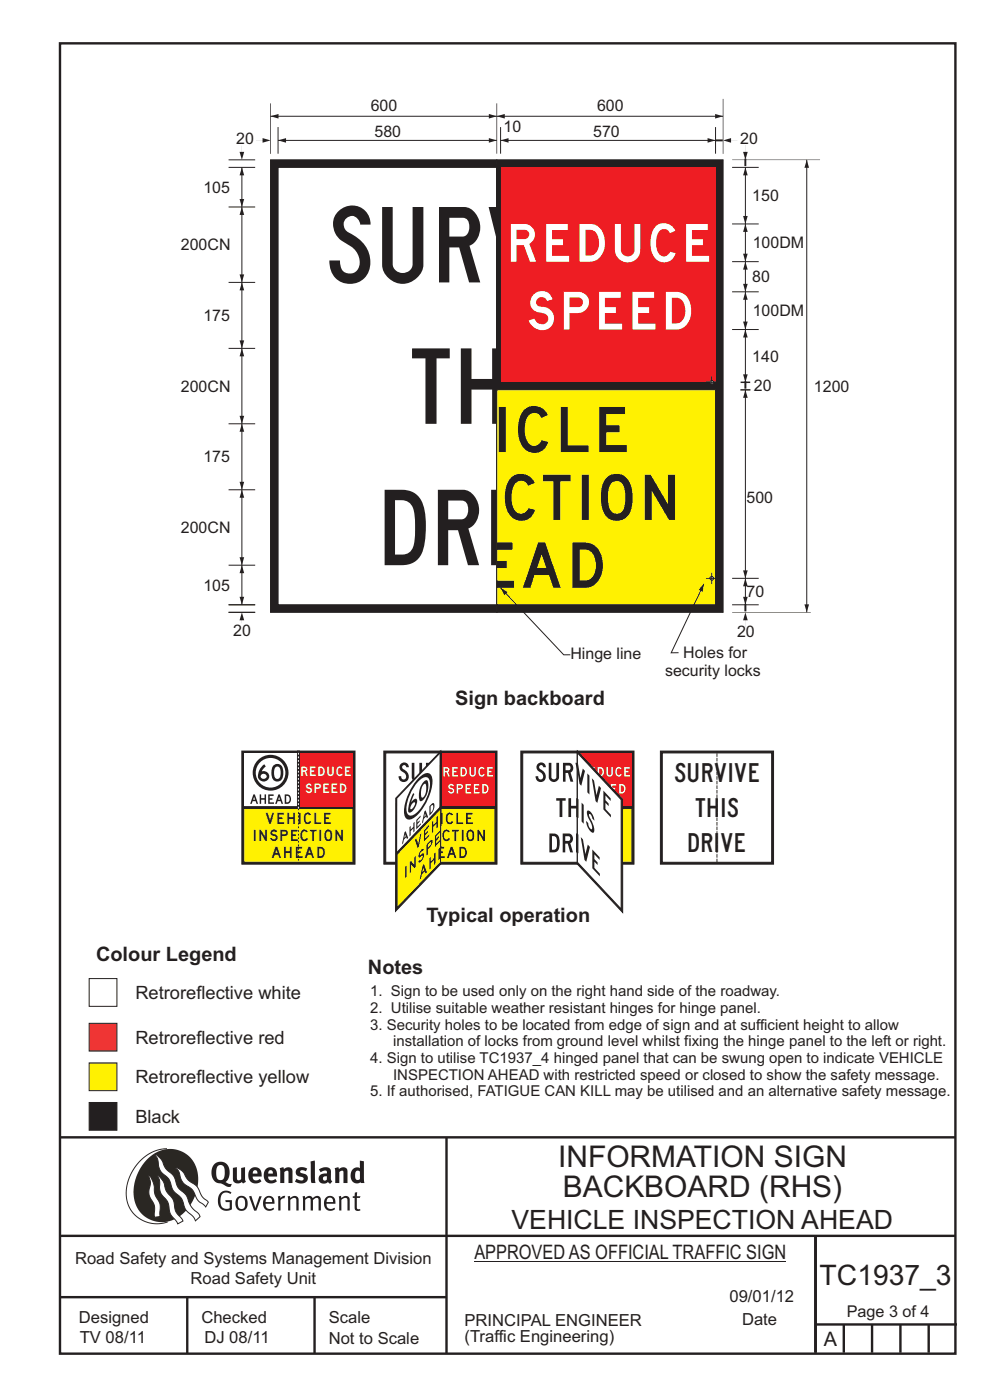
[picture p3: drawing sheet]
<svg xmlns="http://www.w3.org/2000/svg" width="210mm" height="297mm" viewBox="0 0 210 297" stroke-linecap="round" stroke-linejoin="round" font-family="sans-serif">
<g fill="none" stroke="#231f20" stroke-width=".51">
<path d="M12.7 9.2h190v278h-190zM12.7 241.3h190M94.7 241.4v45.8M12.7 275.2h82M12.7 262.2h190.1M39.7 275.2v12M66.7 275.2v12M173 262.2v24.8M173 281h30M179 281v6M185 281v6M191 281v6"/>
<path d="M197 281v6"/>
</g>
<path d="M35.4 243.7a9.5 9.5 0 0 0-8.6 10.5 6.5 6.5 0 0 0 8.8 5.1" fill="none" stroke="#2a2723" stroke-width=".21"/>
<path d="M31.3 245.9a6.1 6.1 0 0 1 7.3-1.6 6.1 6.1 0 0 1 3.4 6.7 8.8 8.8 0 0 1-7.2 8.3 6.1 6.1 0 0 1-6.4-7.5 10.5 10.5 0 0 1 2.9-5.9z" fill-rule="evenodd" fill="#2a2723"/>
<g fill="#fff" stroke="#2a2723" stroke-width=".21">
<path d="M31.6 249.4l.3 .3 .6 1.2 .4 2.5 1 2 .1 2.7-1.2 .2-.1-2.5-.9-1.8-.2-.7 .3-2.4z" fill-rule="evenodd"/>
<path d="M37.2 247.7l.5 .1 .9 .6 1.3 1.9 1.9 1.5 1.1 2.1 1.3 1.2-.6 1-1.6-1.5-1.2-2.2-1.9-1.4-.6-1-.4-1.5z" fill-rule="evenodd"/>
<path d="M32.8 244.9l.4 .1 .9 .9 1.1 2 1.6 1.5 1 2.5 1.6 1.6 1.2 2.5 1.6 1.6 .2 .5-.9 .9-.5-.9-1.6-1.5-1-2.4-1.7-1.7-.9-2.3-1.7-1.7-.4-1-.3-1.6z" fill-rule="evenodd"/>
<path d="M33.4 249.4l.5 .3 .7 1 .7 2.1 1.5 1.8 .5 2.5 1.5 1.8v.2l-1.1 .6-1.6-2.2-.5-2.5-1.5-1.9-.2-1-.1-1.6z" fill-rule="evenodd"/>
</g>
<g fill="#231f20">
<path d="M46.8 253.1l.5-.4 .7-.1 .6 .1 .5 .3-.2 .3-.9-.3-.8 .2-.3 .7-.1 1.1 .1 .7 .3 .5 .5 .2 .6 .1 .4-.2v-1.3h-.8l-.1-.4h1.4v2l-.7 .2-.8 .1-.6-.2-.5-.5-.3-.8-.1-.9 .2-.8z" fill-rule="evenodd"/>
<path d="M50.7 254.3l.7-.2 .5 .5 .1 1.2-.2 .4-.3 .3h-.5l-.4-.4-.1-1.1zM50.4 254l-.5 1.1 .3 1.2 .7 .6 1-.2 .4-.4 .2-.5v-.8l-.2-.7-.3-.4-.5-.2h-.6z" fill-rule="evenodd"/>
<path d="M52.8 253.8l.5-.1 .9 2.6 .8-2.5h.5l-1.1 3.1h-.5z" fill-rule="evenodd"/>
<path d="M56.6 254.2l.4-.1 .4 .1 .2 .3 .1 .5h-1.4zM56.3 254l-.5 1v.7l.3 .7 .4 .3 .5 .2 1.1-.3 .1-.1-.2-.3-.6 .3-.7-.1-.3-.3-.1-.6v-.1h1.9l-.2-1.2-.8-.5-.5 .1z" fill-rule="evenodd"/>
<path d="M58.9 253.8l.5-.1 .1 .5 .4-.4 .6-.1-.2 .6h-.4l-.4 .3v2.2h-.5z" fill-rule="evenodd"/>
<path d="M61 253.9l.5-.1a.24 .24 0 0 0 .1 .3 .24 .24 0 0 0 .3-.2l.8-.2 .6 .5v2.6h-.4l-.1-2.3-.1-.3-.3-.1-.8 .5v2.2h-.5z" fill-rule="evenodd"/>
<path d="M64.2 253.8h.4a.23 .23 0 0 0 .2 .3 .23 .23 0 0 0 .3-.2l.6-.2 .5 .2a.23 .23 0 0 0 .2 .3 .23 .23 0 0 0 .2-.2l.8-.3 .6 .4 .1 2.7h-.5v-2.3l-.1-.3-.3-.1-.8 .5v2.2h-.5v-2.3l-.1-.3h-.3l-.8 .4v2.2h-.4z" fill-rule="evenodd"/>
<path d="M69.5 254.2l.5-.1 .4 .1 .3 .8h-1.4zM69.2 254l-.5 1 .1 .7 .2 .7 .4 .3 .4 .2 1.1-.3 .2-.1-.2-.3-.6 .3-.7-.2-.3-.3v-.6h1.9l-.2-1.2-.4-.3-.5-.2-.5 .1z" fill-rule="evenodd"/>
<path d="M71.8 253.9l.5-.1a.24 .24 0 0 0 .1 .3 .24 .24 0 0 0 .4-.2l.7-.2 .6 .5 .1 2.6h-.5v-2.3l-.1-.3-.3-.1-.9 .5v2.2h-.4z" fill-rule="evenodd"/>
<path d="M75.3 253l.5-.1-.1 .9h.8l-.2 .4h-.6v2.1l.2 .2h.5v.3l-.2 .1h-.6l-.3-.4-.1-2.3h-.4v-.4h.4z" fill-rule="evenodd"/>
<path d="M46.2 247.4l.4-.2h.4l.6 .6v1.8l-.2 .5-.3 .2h-.8l-.3-.5-.1-1.6zM45.5 246.9l-.4 .7-.2 .8v1l.3 .9 .7 .6 1 .2 1.6 .7h.4l.3-.6h-.6l-.8-.4 .7-.9 .2-1.5a1.91 1.91 0 0 0-1.1-1.8 1.91 1.91 0 0 0-2.1 .3z" fill-rule="evenodd"/>
<path d="M49.4 247.8l.9-.2v2.5l.1 .2 .3 .1 .5-.3v-2.3l.8-.2v2.6l.2 .5-.7 .3a.39 .39 0 0 0-.7 0h-.8l-.5-.4z" fill-rule="evenodd"/>
<path d="M53.8 248.4l.3-.1h.3l.2 .7h-1zM53.1 248l-.3 .5-.1 .8 .1 .7 .3 .6 .5 .4 .6 .1 .7-.1 .6-.4-.4-.5-.4 .3h-.5l-.4-.1-.2-.4v-.3h1.9l-.1-1-.3-.6-1-.4-.5 .1z" fill-rule="evenodd"/>
<path d="M57.1 248.4l.2-.1h.4l.2 .7h-1zM56.4 248l-.3 .6-.2 .8 .2 .7 .3 .5 .5 .4 .6 .1 .7-.1 .5-.4-.3-.5-.6 .3h-.5l-.4-.6v-.2h1.9l-.1-.9-.3-.7-.5-.3-.5-.1-.5 .1z" fill-rule="evenodd"/>
<path d="M59.3 247.8l.8-.2 .1 .4 1-.4 .7 .4 .1 .4v2.6h-.8v-2.3l-.3-.3-.6 .3v2.3h-.9z" fill-rule="evenodd"/>
<path d="M63 248l.9-.4 1.3 .3-.3 .6-.9-.2-.3 .2 .1 .3 1 .3 .4 .4 .1 .8-.5 .6-1.1 .2-1.1-.4 .3-.6 1 .4 .3-.1 .2-.3-.1-.3-1-.3-.4-.2-.2-.7z" fill-rule="evenodd"/>
<path d="M68.6 249.7l.7-.1v.7l-.3 .2-.3-.1-.2-.3zM67.7 248.1l.3 .6 .8-.3 .5 .1a.35 .35 0 0 1 0 .5 .35 .35 0 0 1-.5 0l-1 .4-.2 .9 .2 .4 .3 .3h1.1a.49 .49 0 0 1 .8 .2l.5-.6-.3-.4v-1.7l-.2-.5-.4-.3-.6-.1z" fill-rule="evenodd"/>
<path d="M71 247.8l.8-.2 .1 .4 1-.4 .6 .4 .2 .4v2.6h-.8v-2.3l-.3-.3-.6 .3v2.3h-.9z" fill-rule="evenodd"/>
<path d="M75.6 248.5l.3-.1 .5 .2v1.5l-.4 .2h-.4l-.2-.4v-.9zM76.3 246.2v1.3a.19 .19 0 0 1 0 .3 .19 .19 0 0 1-.3-.1l-.8 .1-.6 .5-.2 .9 .1 1 .3 .5 .6 .3 .6 .1 .5-.3v.2h.8l-.1-4.6z" fill-rule="evenodd"/>
<path d="M65.9 246.4l.9-.2 .1 4.8h-.8l-.1-.3z" fill-rule="evenodd"/>
</g>
<path d="M100.6 267.7h66.2" fill="none" stroke="#231f20" stroke-width=".21"/>
<path d="M18.9 217.1h5.9v5.9h-5.9z" fill-rule="evenodd" fill="#ee3b32" stroke="#231f20" stroke-width=".21"/>
<path d="M18.9 225.5h5.9v5.9h-5.9z" fill-rule="evenodd" fill="#fff101" stroke="#231f20" stroke-width=".21"/>
<path d="M18.9 233.9h5.9v5.9h-5.9z" fill-rule="evenodd" fill="#231f20" stroke="#231f20" stroke-width=".21"/>
<path d="M18.9 207.6h5.9v5.9h-5.9z" fill-rule="evenodd" fill="#fff" stroke="#231f20" stroke-width=".21"/>
<g fill="#231f20" stroke="#231f20" stroke-width=".21">
<path d="M140.1 159.3h24v24h-24z" fill-rule="evenodd"/>
<path d="M140.5 171.1h23.2v.4h-23.2z" fill-rule="evenodd"/>
</g>
<path d="M140.5 159.7h23.2v21.2h-23.2z" fill="none" stroke="#231f20" stroke-width=".21"/>
<path d="M140.5 159.7h23.2v23.2h-23.2z" fill-rule="evenodd" fill="#fff" stroke="#231f20" stroke-width=".21"/>
<path d="M152.1 182.9v-23.6" fill="none" stroke="#231f20" stroke-width=".21" stroke-dasharray=".7 .2" stroke-linecap="butt"/>
<g fill="#231f20" stroke="#231f20" stroke-width=".21">
<path d="M110.5 159.3h12v24h-12z" fill-rule="evenodd"/>
<path d="M110.9 171.1h11.6v.4h-11.6z" fill-rule="evenodd"/>
</g>
<path d="M110.9 159.7h11.6v21.2h-11.6z" fill="none" stroke="#231f20" stroke-width=".21"/>
<path d="M110.9 159.7h11.6v23.2h-11.6z" fill-rule="evenodd" fill="#fff" stroke="#231f20" stroke-width=".21"/>
<g fill="#231f20">
<path d="M114.1 162a1.17 1.17 0 0 0 .7 2 .7 .7 0 0 1 .5 .8 .7 .7 0 0 1-.9 .5l-.2-.6h-.6a1.14 1.14 0 0 0 1.5 1.2 1.14 1.14 0 0 0 .5-1.9l-1-.8a.45 .45 0 0 1-.1-.8 .45 .45 0 0 1 .7 .4h.6a.98 .98 0 0 0-.6-1 .98 .98 0 0 0-1.1 .2zM116.4 161.8v3.1a1.1 1.1 0 0 0 1.1 1 1.1 1.1 0 0 0 1.1-1v-3.1h-.6v3.1a.53 .53 0 0 1-.5 .4 .53 .53 0 0 1-.5-.4v-3.1zM119.4 161.8v4h.6v-1.8h.5l.5 1.8h.6l-.6-1.9a1.11 1.11 0 0 0 .6-1.1 1.11 1.11 0 0 0-.8-1zM120 162.4l.9 .1 .1 .4-.2 .5h-.8zM122.1 161.8l.4 1.8v-1.8z" fill-rule="evenodd"/>
<path d="M118 169.3v.6h.7v3.4h.6v-3.4h.7v-.6zM120.6 169.3v4h.5v-1.8h1.1v1.8h.3v-4h-.3v1.7h-1.1v-1.7z" fill-rule="evenodd"/>
<path d="M116.5 176.8v4a1.71 1.71 0 0 0 2-.6 3.1 3.1 0 0 0-.4-3.2zM117.1 177.4a.82 .82 0 0 1 1 1v1.2a.73 .73 0 0 1-1 .7zM119.4 176.8v4h.5v-1.8h.5l.6 1.8h.5l-.5-1.9a1.11 1.11 0 0 0 .5-1.1 1.11 1.11 0 0 0-.8-1zM119.9 177.4l.9 .1 .2 .4-.2 .5h-.9zM122.2 176.8v4h.3v-4z" fill-rule="evenodd"/>
</g>
<path d="M122.5 159.3h12v24h-12z" fill-rule="evenodd" fill="#231f20" stroke="#231f20" stroke-width=".21"/>
<path d="M122.5 159.7h11.6v21.2h-11.6z" fill="none" stroke="#231f20" stroke-width=".21"/>
<path d="M122.5 159.7h11.6v11.4h-11.6z" fill-rule="evenodd" fill="#ee1d23"/>
<path d="M122.5 171.1h11.6v.4h-11.6z" fill-rule="evenodd" fill="#231f20" stroke="#231f20" stroke-width=".21"/>
<path d="M122.5 171.5h11.6v11.4h-11.6z" fill-rule="evenodd" fill="#fff101" stroke="#231f20" stroke-width=".21"/>
<g fill="#231f20">
<path d="M123.2 176.2a1.61 1.61 0 0 0 .3 2.2l.8-.1 .2-.4-.3-.1a.47 .47 0 0 1-.7 .3 .47 .47 0 0 1-.2-.6 .72 .72 0 0 1 .7-1.1l.1 .2 .4-.1-.5-.5zM124.9 176v.4h.6v2h.4v-2h.5v-.4zM127 176v2.4h.4v-2.4zM128.3 176.2a1.4 1.4 0 0 0 .6 2.3 1.34 1.34 0 0 0 .6-2.1 .75 .75 0 0 0-1.2-.2zM128.6 176.4h.3a1.05 1.05 0 0 1 0 1.7 1.16 1.16 0 0 1-.3-1.7zM130.3 176v2.4h.4v-1.5l.9 1.5h.3v-2.4h-.3v1.6l-1-1.6z" fill-rule="evenodd"/>
<path d="M122.6 172.4v2.4h.4v-2.4zM123.9 172.6a1.61 1.61 0 0 0 .3 2.2l.8-.1 .2-.4-.3-.1a.47 .47 0 0 1-.7 .3 .47 .47 0 0 1-.2-.6 .72 .72 0 0 1 .7-1.1l.1 .2 .4-.1-.5-.5zM125.9 172.4v2.4h1.4v-.3h-1.1v-2.1zM127.9 172.4v2.4h1.5v-.3h-1.1v-.7h.7v-.4h-.7v-.6h1v-.4z" fill-rule="evenodd"/>
<path d="M122.5 181.7v.3h.9v-.3zM122.5 180.6v.4h.5v-.4zM122.5 179.6v.4h.8v-.4zM124.7 179.6h.4l.8 2.4h-.4l-.2-.6h-.8l-.2 .6h-.4zM124.9 180.3l-.3 .7h.5zM126.5 179.6v2.4a1.19 1.19 0 0 0 1.5-.6 1.26 1.26 0 0 0-.1-1.4 1.26 1.26 0 0 0-1.4-.4zM126.9 180a.82 .82 0 0 1 .8 .8 .82 .82 0 0 1-.8 .9z" fill-rule="evenodd"/>
</g>
<path d="M122.5 159.6h.2v11.5h-.2z" fill-rule="evenodd" fill="#231f20" stroke="#231f20" stroke-width=".21"/>
<g fill="#fff">
<path d="M123.4 163.1h.5a.25 .25 0 0 1 .2 .2 .25 .25 0 0 1-.2 .2h-.5zM123.1 162.7v2h.3v-.8h.4l.3 .8h.4l-.4-.9a.56 .56 0 0 0 .3-.6 .56 .56 0 0 0-.5-.5zM125 162.7v2h1.2v-.3h-.9v-.5h.6v-.3h-.6v-.5h.9v-.4zM126.8 162.7v2a1 1 0 0 0 1.2-.5 1.05 1.05 0 0 0-.1-1.1 1.05 1.05 0 0 0-1.1-.4zM127.1 163.1a.68 .68 0 0 1 .7 .6 .68 .68 0 0 1-.7 .7zM128.7 162.7v1.4a.67 .67 0 0 0 .6 .7 .67 .67 0 0 0 .7-.7v-1.4h-.3v1.4a.36 .36 0 0 1-.4 .4 .36 .36 0 0 1-.3-.4v-1.4zM130.8 162.9a1.19 1.19 0 0 0 .5 1.9l.5-.3 .1-.2-.3-.1a.43 .43 0 0 1-.6 .2 .43 .43 0 0 1-.2-.6 .48 .48 0 0 1 .1-.6 .48 .48 0 0 1 .6-.1h.4a.66 .66 0 0 0-1.1-.2zM132.4 162.7v2h1.2v-.3h-.9v-.5h.6v-.3h-.6v-.5h.9v-.4z" fill-rule="evenodd"/>
<path d="M124.4 166.5a.65 .65 0 0 0-.1 .8 .65 .65 0 0 0 .7 .2 .35 .35 0 0 1-.2 .6 .35 .35 0 0 1-.4-.3l-.3 .1a.68 .68 0 0 0 .8 .5 .68 .68 0 0 0 .5-.8 .68 .68 0 0 0-.8-.5l-.1-.2 .1-.3 .5 .2 .3-.1-.4-.4zM126.2 166.6h.5a.26 .26 0 0 1 .3 .3 .26 .26 0 0 1-.3 .3h-.5zM125.9 166.3v2h.3v-.8h.5a.56 .56 0 0 0 .6-.6 .56 .56 0 0 0-.6-.6zM127.8 166.3v2h1.2v-.3h-.9v-.5h.6v-.3h-.6v-.5h.9v-.4zM129.6 166.3v2h1.2v-.3h-.9v-.5h.6v-.3h-.6v-.5h.8v-.4zM131.4 166.3v2a1 1 0 0 0 1.2-.5 1.05 1.05 0 0 0-.1-1.1 1.05 1.05 0 0 0-1.1-.4zM131.7 166.7a.68 .68 0 0 1 .7 .6 .68 .68 0 0 1-.7 .7z" fill-rule="evenodd"/>
</g>
<g fill="#231f20" stroke="#231f20" stroke-width=".21">
<path d="M122.5 159.3l9.6 10.3v24l-9.6-10.3z" fill-rule="evenodd"/>
<path d="M122.5 171.1l9.3 10v.4l-9.3-10z" fill-rule="evenodd"/>
</g>
<path d="M122.5 159.7l9.3 10v21.2l-9.3-10z" fill="none" stroke="#231f20" stroke-width=".21"/>
<path d="M122.5 159.7l9.3 10v23.2l-9.3-10z" fill-rule="evenodd" fill="#fff" stroke="#231f20" stroke-width=".21"/>
<g fill="#231f20">
<path d="M122.5 161.8v1.8l.4 2.7 .4 .4 .8-3.1-.5-.5-.5 2zM124.6 164.1v4l.4 .5v-4zM125.5 165.1l.8 4.9 .4 .4 .8-3.2-.5-.5-.5 2-.5-3.1zM128 167.7v4l1.6 1.7v-.5l-1.2-1.3v-1.3l.7 .7v-.5l-.7-.7v-1l1.1 1.1v-.5z" fill-rule="evenodd"/>
<path d="M122.5 169.3v4l.2 .3v-4zM123.4 170.3v4l.4 .5v-4zM124.6 172a3.5 3.5 0 0 0 .8 2.7l.2 .8-.1 .4a1.29 1.29 0 0 1-.7-1.3l-.5-.4a2.78 2.78 0 0 0 1.5 2.5 1.64 1.64 0 0 0-.1-2l-.7-1.4v-.6a.81 .81 0 0 1 .6 .9l.5 .5a2.4 2.4 0 0 0-1.4-2.1z" fill-rule="evenodd"/>
<path d="M122.5 176.8v4l.2 .3v-4zM123.2 177.6l.8 4.8 .4 .4 .7-3.1-.4-.5-.5 2-.5-3.1zM125.6 180.2v4l1.6 1.7v-.5l-1.1-1.3v-1.3l.7 .7v-.5l-.7-.7v-1l1.1 1.1v-.5z" fill-rule="evenodd"/>
</g>
<path d="M51.3 159.3h24v24h-24z" fill-rule="evenodd" fill="#231f20" stroke="#231f20" stroke-width=".21"/>
<path d="M51.7 159.7h23.2v21.2h-23.2z" fill="none" stroke="#231f20" stroke-width=".21"/>
<path d="M51.7 159.7h11.6v11.4h-11.6z" fill-rule="evenodd" fill="#fff"/>
<path d="M51.7 171.1h23.2v.4h-23.2z" fill-rule="evenodd" fill="#231f20" stroke="#231f20" stroke-width=".21"/>
<path d="M51.7 171.5h23.2v11.4h-23.2z" fill-rule="evenodd" fill="#fff101" stroke="#231f20" stroke-width=".21"/>
<path d="M63.3 171.5v11.4" fill="none" stroke="#231f20" stroke-width=".21" stroke-dasharray=".4 .4" stroke-linecap="butt"/>
<path d="M63.3 159.7h11.6v11.4h-11.6z" fill-rule="evenodd" fill="#ee1d23"/>
<path d="M63.1 159.3h.4v11.8h-.4z" fill-rule="evenodd" fill="#231f20" stroke="#231f20" stroke-width=".21"/>
<path d="M63.3 171.5v-12.2" fill="none" stroke="#fff" stroke-width=".21" stroke-dasharray=".4 .4" stroke-linecap="butt"/>
<g fill="#231f20">
<path d="M53.7 168.5h.4l.6 2h-.3l-.2-.5h-.6l-.2 .5h-.3zM53.9 169.1l-.2 .6h.4z" fill-rule="evenodd"/>
<path d="M55.1 168.5h.3v.8h.7v-.8h.3v2h-.3v-.8h-.7v.8h-.3z" fill-rule="evenodd"/>
<path d="M56.9 168.5h1.1v.4h-.8v.5h.6v.3h-.6v.5h.9v.3h-1.2z" fill-rule="evenodd"/>
<path d="M59.1 168.5h.3l.6 2h-.3l-.2-.5h-.6l-.2 .5h-.3zM59.2 169.1l-.2 .6h.4z" fill-rule="evenodd"/>
<path d="M60.4 168.5v2a1 1 0 0 0 1.2-.5 1.05 1.05 0 0 0-.1-1.1 1.05 1.05 0 0 0-1.1-.4zM60.7 168.9a.68 .68 0 0 1 .7 .6 .68 .68 0 0 1-.7 .7z" fill-rule="evenodd"/>
<circle cx="57.4" cy="163.9" r="3.8"/>
</g>
<circle cx="57.4" cy="164" r="3.1" fill="#fff"/>
<g fill="#231f20">
<path d="M55.7 162.4a2.75 2.75 0 0 0-.8 2.9 1.16 1.16 0 0 0 1.4 .5 1.16 1.16 0 0 0 .7-1.4 1.16 1.16 0 0 0-1.3-.8l-.2 .1 .9-1.1-.3-.5zM55.5 164.3a.62 .62 0 0 1 .9-.1 .62 .62 0 0 1 0 .9 .62 .62 0 0 1-.9 0l-.2-.4z" fill-rule="evenodd"/>
<path d="M58 162.4a2.78 2.78 0 0 0 .1 3.2 1.24 1.24 0 0 0 1.3 .1 1.24 1.24 0 0 0 .7-1.2 1.79 1.79 0 0 0-1.3-2.4zM58.4 162.8a.67 .67 0 0 1 .8-.1 .67 .67 0 0 1 .3 .8v.4a1.08 1.08 0 0 1-.7 1.4 .95 .95 0 0 1-.7-1.4z" fill-rule="evenodd"/>
</g>
<g fill="#231f20" stroke="#231f20" stroke-width=".21">
<path d="M81.4 159.3h12v24h-12z" fill-rule="evenodd"/>
<path d="M81.8 171.1h11.6v.4h-11.6z" fill-rule="evenodd"/>
</g>
<path d="M81.8 159.7h11.6v21.2h-11.6z" fill="none" stroke="#231f20" stroke-width=".21"/>
<path d="M81.8 159.7h11.6v23.2h-11.6z" fill-rule="evenodd" fill="#fff" stroke="#231f20" stroke-width=".21"/>
<g fill="#231f20">
<path d="M85.1 162a1.17 1.17 0 0 0 .6 2 .7 .7 0 0 1 .5 .8 .7 .7 0 0 1-.9 .5l-.2-.6h-.6a1.14 1.14 0 0 0 1.5 1.2 1.14 1.14 0 0 0 .5-1.9l-.9-.8a.45 .45 0 0 1-.1-.8 .45 .45 0 0 1 .7 .4h.5a.98 .98 0 0 0-.6-1 .98 .98 0 0 0-1 .2zM87.3 161.8v3.1a1.1 1.1 0 0 0 1.1 1 1.1 1.1 0 0 0 1.1-1v-3.1h-.5v3.1a.53 .53 0 0 1-.6 .4 .53 .53 0 0 1-.5-.4v-3.1zM90.4 161.8v4h.5v-1.8h.5l.6 1.8h.5l-.5-1.9a1.11 1.11 0 0 0 .5-1.1 1.11 1.11 0 0 0-.8-1zM90.9 162.4l.9 .1 .2 .4-.2 .5h-.9zM93 161.8l.4 1.8v-1.8z" fill-rule="evenodd"/>
<path d="M88.9 169.3v.6h.7v3.4h.6v-3.4h.7v-.6zM91.5 169.3v4h.6v-1.8h1.1v1.8h.2v-4h-.2v1.7h-1.1v-1.7z" fill-rule="evenodd"/>
<path d="M87.5 176.8v4a1.71 1.71 0 0 0 1.9-.6 3.1 3.1 0 0 0-.4-3.2zM88 177.4a.82 .82 0 0 1 1.1 1l-.1 1.2a.73 .73 0 0 1-1 .7zM90.3 176.8v4h.5v-1.8h.6l.5 1.8h.6l-.6-1.9a1.11 1.11 0 0 0 .6-1.1 1.11 1.11 0 0 0-.9-1zM90.8 177.4l.9 .1 .2 .4-.2 .5h-.9zM93.1 176.8v4h.3v-4z" fill-rule="evenodd"/>
</g>
<path d="M93.4 159.3h12v24h-12z" fill-rule="evenodd" fill="#231f20" stroke="#231f20" stroke-width=".21"/>
<path d="M93.4 159.7h11.6v21.2h-11.6z" fill="none" stroke="#231f20" stroke-width=".21"/>
<path d="M93.4 159.7h11.6v11.4h-11.6z" fill-rule="evenodd" fill="#ee1d23"/>
<path d="M93.4 171.1h11.6v.4h-11.6z" fill-rule="evenodd" fill="#231f20" stroke="#231f20" stroke-width=".21"/>
<path d="M93.4 171.5h11.6v11.4h-11.6z" fill-rule="evenodd" fill="#fff101" stroke="#231f20" stroke-width=".21"/>
<g fill="#231f20">
<path d="M94.2 176.2a1.61 1.61 0 0 0 .3 2.2l.7-.1 .3-.4-.4-.1a.47 .47 0 0 1-.6 .3 .47 .47 0 0 1-.3-.6 .72 .72 0 0 1 .7-1.1l.2 .2 .3-.1-.5-.5zM95.9 176v.4h.5v2h.4v-2h.5v-.4zM97.9 176v2.4h.4v-2.4zM99.2 176.2a1.4 1.4 0 0 0 .6 2.3 1.34 1.34 0 0 0 .6-2.1 .75 .75 0 0 0-1.2-.2zM99.6 176.4h.2a1.05 1.05 0 0 1 0 1.7 1.16 1.16 0 0 1-.2-1.7zM101.3 176v2.4h.3v-1.5l1 1.5h.3v-2.4h-.4v1.6l-.9-1.6z" fill-rule="evenodd"/>
<path d="M93.5 172.4v2.4h.4v-2.4zM94.9 172.6a1.61 1.61 0 0 0 .3 2.2l.7-.1 .3-.4-.4-.1a.47 .47 0 0 1-.6 .3 .47 .47 0 0 1-.3-.6 .72 .72 0 0 1 .7-1.1l.2 .2 .3-.1-.5-.5zM96.8 172.4v2.4h1.5v-.3h-1.1v-2.1zM98.9 172.4v2.4h1.4v-.3h-1.1v-.7h.7v-.4h-.7v-.6h1v-.4z" fill-rule="evenodd"/>
<path d="M93.4 181.7v.3h.9v-.3zM93.4 180.6v.4h.6v-.4zM93.4 179.6v.4h.9v-.4zM95.6 179.6h.4l.8 2.4h-.4l-.2-.6h-.8l-.2 .6h-.4zM95.8 180.3l-.2 .7h.4zM97.4 179.6v2.4a1.19 1.19 0 0 0 1.5-.6 1.26 1.26 0 0 0-.1-1.4 1.26 1.26 0 0 0-1.4-.4zM97.8 180a.82 .82 0 0 1 .9 .8 .82 .82 0 0 1-.9 .9z" fill-rule="evenodd"/>
</g>
<path d="M93.4 159.6h.2v11.5h-.2z" fill-rule="evenodd" fill="#231f20" stroke="#231f20" stroke-width=".21"/>
<g fill="#fff">
<path d="M94.4 163.1h.4a.25 .25 0 0 1 .2 .2 .25 .25 0 0 1-.2 .2h-.4zM94.1 162.7v2h.3v-.8h.4l.3 .8h.3l-.4-.9a.56 .56 0 0 0 .3-.6 .56 .56 0 0 0-.5-.5zM95.9 162.7v2h1.3v-.3h-.9v-.5h.5v-.3h-.5v-.5h.8v-.4zM97.7 162.7v2a1 1 0 0 0 1.3-.5 1.05 1.05 0 0 0-.2-1.1 1.05 1.05 0 0 0-1.1-.4zM98 163.1a.68 .68 0 0 1 .7 .6 .68 .68 0 0 1-.7 .7zM99.6 162.7v1.4a.67 .67 0 0 0 .7 .7 .67 .67 0 0 0 .6-.7v-1.4h-.3v1.4a.36 .36 0 0 1-.3 .4 .36 .36 0 0 1-.4-.4v-1.4zM101.8 162.9a1.19 1.19 0 0 0 .4 1.9l.5-.3 .1-.2-.3-.1a.43 .43 0 0 1-.6 .2 .43 .43 0 0 1-.1-.6 .48 .48 0 0 1 .1-.6 .48 .48 0 0 1 .5-.1h.4a.66 .66 0 0 0-1-.2zM103.4 162.7v2h1.2v-.3h-.9v-.5h.6v-.3h-.6v-.5h.8v-.4z" fill-rule="evenodd"/>
<path d="M95.3 166.5a.65 .65 0 0 0-.1 .8 .65 .65 0 0 0 .7 .2 .35 .35 0 0 1-.1 .6 .35 .35 0 0 1-.5-.3l-.3 .1a.68 .68 0 0 0 .8 .5 .68 .68 0 0 0 .5-.8 .68 .68 0 0 0-.8-.5l-.1-.2 .2-.3 .4 .2 .3-.1-.4-.4zM97.2 166.6h.4a.26 .26 0 0 1 .3 .3 .26 .26 0 0 1-.2 .3h-.5zM96.9 166.3v2h.3v-.8h.4a.56 .56 0 0 0 .6-.6 .56 .56 0 0 0-.6-.6zM98.7 166.3v2h1.3v-.3h-.9v-.5h.5v-.3h-.5v-.5h.8v-.4zM100.5 166.3v2h1.2v-.3h-.9v-.5h.6v-.3h-.6v-.5h.9v-.4zM102.3 166.3v2a1 1 0 0 0 1.2-.5 1.05 1.05 0 0 0-.1-1.1 1.05 1.05 0 0 0-1.1-.4zM102.6 166.7a.68 .68 0 0 1 .7 .6 .68 .68 0 0 1-.7 .7z" fill-rule="evenodd"/>
</g>
<path d="M93.5 159.3v24l-9.6 10 .1-24z" fill-rule="evenodd" fill="#231f20" stroke="#231f20" stroke-width=".21"/>
<path d="M93.5 159.7v21.2l-9.3 9.7 .1-21.2z" fill="none" stroke="#231f20" stroke-width=".21"/>
<path d="M93.5 159.7v11.4l-9.3 9.7 .1-11.4z" fill-rule="evenodd" fill="#fff"/>
<path d="M93.5 171.1v.4l-9.3 9.7v-.4z" fill-rule="evenodd" fill="#231f20" stroke="#231f20" stroke-width=".21"/>
<path d="M93.5 171.5v11.4l-9.3 9.7v-11.4z" fill-rule="evenodd" fill="#fff101" stroke="#231f20" stroke-width=".21"/>
<g fill="#231f20">
<path d="M86.2 183.6l-.3 .3v2.4l.3-.3zM88.2 181.6l-.3 .3v1.6l-.7-.8-.3 .2v2.4l.3-.3v-1.5l.7 .7 .3-.2zM89.4 180.3a1.48 1.48 0 0 0-.5 1.6l.7-.4a.62 .62 0 0 1-.6 .9l-.3 .5 .1 .1a1.56 1.56 0 0 0 1.1-1.9h-.3l-.4 .3a.53 .53 0 0 1 .4-.7l.3-.5-.1-.1zM91.2 178.8l.2-.1v.4l-.6 .7v-.6zM91.2 178.4l-.7 .8v2.4l.3-.3v-1.1a2.21 2.21 0 0 0 .9-1.9l-.2-.1zM93.4 176.2l-1.1 1.1v2.4l1.1-1.2v-.4l-.8 .9v-.7l.5-.5v-.4l-.5 .6v-.6l.8-.9z" fill-rule="evenodd"/>
<path d="M89.4 176.7l-.3 .3-.4 2.1-.4-1.2-.3 .3 .6 1.7 .2-.2zM91 175l-1.1 1.2v2.4l1.2-1.3v-.3l-.9 .9v-.7l.6-.6v-.4l-.6 .6v-.6l.8-.8zM92.9 173l-.3 .4v.9l-.7 .7v-.9l-.3 .3v2.4l.3-.3v-1.1l.7-.7v1.1l.3-.4z" fill-rule="evenodd"/>
<path d="M89.9 183.3l.7 1.8-.3 .3-.2-.5-.6 .6-.2 .9-.3 .3 .6-3zM89.8 184.1l-.2 .9 .4-.4zM92.4 180.8l-.3 .3v1l-.7 .7v-1l-.3 .3v2.4l.3-.3v-1l.7-.8v1.1l.3-.3zM93.5 179.6l-.5 .5v2.4l.5-.5v-.3l-.2 .1v-.7l.2-.1-.2-.8z" fill-rule="evenodd"/>
</g>
<path d="M93.5 159.6v11.5l-.2 .2v-11.5z" fill-rule="evenodd" fill="#231f20" stroke="#231f20" stroke-width=".21"/>
<g fill="#231f20">
<path d="M86 176.3l.6 1.5-.3 .2-.1-.4-.5 .6-.2 .7-.2 .3 .5-2.6zM85.9 177l-.1 .8 .3-.4z" fill-rule="evenodd"/>
<path d="M87.9 174.4v2l-.2 .2v-.9l-.6 .6v.9l-.2 .3v-2l.2-.3v.8l.6-.6v-.8z" fill-rule="evenodd"/>
<path d="M89.2 173v.3l-.6 .7v.5l.4-.5v.3l-.4 .5v.6l.7-.8v.4l-1 1v-2z" fill-rule="evenodd"/>
<path d="M90.3 171.9l.5 1.4-.2 .3-.2-.4-.5 .5-.2 .8-.2 .2 .5-2.5zM90.1 172.6l-.1 .7 .3-.3z" fill-rule="evenodd"/>
<path d="M91.5 170.6l-.4 .5v2a2.31 2.31 0 0 0 .9-2.7zM91.5 170.9l.2-.1a1.28 1.28 0 0 1-.4 1.7v-1.4z" fill-rule="evenodd"/>
<path d="M88.7 165.1a2.19 2.19 0 0 1 2.5-.9 4.2 4.2 0 0 1 .1 3.9 10.3 10.3 0 0 1-3.8 5.6 1.11 1.11 0 0 1-1.1 .1 1.11 1.11 0 0 1-.6-1 11 11 0 0 1 2.9-7.7z" fill-rule="evenodd"/>
</g>
<path d="M88.7 165.8a1.87 1.87 0 0 1 2-.8 1.98 1.98 0 0 1 .5 2 9 9 0 0 1-3.6 5.9 .88 .88 0 0 1-1.3-.7 8.8 8.8 0 0 1 2.4-6.4z" fill-rule="evenodd" fill="#fff"/>
<g fill="#231f20">
<path d="M87.7 168.3a8 8 0 0 0-1.1 3.9l.1 .2a1.91 1.91 0 0 0 1.6-1.6l.2-.6a.56 .56 0 0 0-.3-.7l-.4 .1-.6 .6 .7-1.7zM87.5 170.4l.4-.2a1.11 1.11 0 0 1-.6 1.4l-.1 .1a1.02 1.02 0 0 1 .3-1.3z" fill-rule="evenodd"/>
<path d="M89.9 165.9a4.3 4.3 0 0 0-.9 3.9l.2 .2a3.7 3.7 0 0 0 1.5-4.2l-.4-.3zM89.9 166.4l.2-.1a1.2 1.2 0 0 1 .3 1.4l-.2 .8a.75 .75 0 0 1-.8 .7l-.1-.9 .1-.9z" fill-rule="evenodd"/>
</g>
<path d="M57.4 21.9v10.7M59 29.8h46.4" fill="none" stroke="#231f20" stroke-width=".21"/>
<g fill="#231f20">
<path d="M103.7 29.3l1.7 .5-1.7 .5z"/>
<path d="M59 29.8l1.7-.5v1z"/>
</g>
<path d="M59 27v5.6M105.4 21.9v10.7" fill="none" stroke="#231f20" stroke-width=".21"/>
<path d="M55.7 29.3l1.7 .5-1.7 .5zM54.3 29.8h1.5z" fill="#231f20"/>
<path d="M171.1 33.9v96" fill="none" stroke="#231f20" stroke-width=".21"/>
<g fill="#231f20">
<path d="M170.6 128.2h1l-.5 1.7z"/>
<path d="M171.1 33.9l.5 1.7h-1z"/>
</g>
<path d="M57.4 24.7h48" fill="none" stroke="#231f20" stroke-width=".21"/>
<g fill="#231f20">
<path d="M57.4 24.7l1.7-.5v1z"/>
<path d="M103.7 24.2l1.7 .5-1.7 .5z"/>
</g>
<g fill="#231f20" stroke="#231f20" stroke-width=".21">
<path d="M57.4 33.9h48v96h-48z" fill-rule="evenodd"/>
<path d="M59 81.1h46.4v1.6h-46.4z" fill-rule="evenodd"/>
</g>
<path d="M59 35.5h46.4v84.8h-46.4z" fill="none" stroke="#231f20" stroke-width=".21"/>
<path d="M59 35.5h46.4v92.8h-46.4z" fill-rule="evenodd" fill="#fff" stroke="#231f20" stroke-width=".21"/>
<g fill="#231f20">
<path d="M71.9 44.7a4.2 4.2 0 0 0 1.3 6.8 4.6 4.6 0 0 1 3.1 4.1 2.1 2.1 0 0 1-2 2.4 2.1 2.1 0 0 1-2.2-2.2v-.5h-2.2a4.4 4.4 0 0 0 4.6 4.9 4.4 4.4 0 0 0 4-5.4 7.2 7.2 0 0 0-4.5-5.5 1.79 1.79 0 0 1-.4-3.1 1.79 1.79 0 0 1 2.8 1.4h2.2a3.9 3.9 0 0 0-2.3-3.7 3.9 3.9 0 0 0-4.4 .8zM81.1 43.9v12.3a4.4 4.4 0 0 0 4.3 4 4.4 4.4 0 0 0 4.4-4v-12.3h-2.3v12.1a2.12 2.12 0 0 1-2.1 1.9 2.12 2.12 0 0 1-2.1-1.9v-12.1zM93.1 43.9v16h2.2v-7.4h2.1l2.1 7.4h2.4l-2.3-7.8a4.6 4.6 0 0 0 1-7.2l-.4-.3a2.65 2.65 0 0 0-1.7-.7zM95.3 46.2h2.8a1.55 1.55 0 0 1 1.5 2 1.77 1.77 0 0 1-1.5 2h-2.8zM103.7 43.9l1.7 7v-7z" fill-rule="evenodd"/>
<path d="M87.4 73.9v2.1h2.9v13.9h2.3v-13.9h2.8v-2.1zM97.8 73.9v16h2.2v-7.2h4.4v7.2h1v-16h-1v6.5h-4.4v-6.5z" fill-rule="evenodd"/>
<path d="M81.6 103.9v16a11.7 11.7 0 0 0 5.9-.4 5.3 5.3 0 0 0 2.6-4.4 16.1 16.1 0 0 0-.8-9 4.3 4.3 0 0 0-4.1-2.2zM83.8 106.1a3.8 3.8 0 0 1 3.2 .8 7 7 0 0 1 1.1 4.6 9.2 9.2 0 0 1-1 5.4 2.26 2.26 0 0 1-1.8 .8h-1.5zM92.9 103.9v16h2.2v-7.4h2.1l2.1 7.4h2.3l-2.3-7.8a4.6 4.6 0 0 0 1-7.2l-.4-.4a2.65 2.65 0 0 0-1.7-.6zM95.1 106.2h2.8a1.55 1.55 0 0 1 1.4 2 1.77 1.77 0 0 1-1.4 2h-2.8zM104.2 103.9v16h1.2v-16z" fill-rule="evenodd"/>
</g>
<path d="M48.5 33.9h5.6M48.5 129.9h5.6" fill="none" stroke="#231f20" stroke-width=".21"/>
<path d="M50.8 32.2h1l-.5 1.7zM51.3 30.9v1.5z" fill="#231f20"/>
<path d="M51.3 35.5v8.4M48.5 128.3h5.6" fill="none" stroke="#231f20" stroke-width=".21"/>
<g fill="#231f20">
<path d="M50.8 42.2h1l-.5 1.7z"/>
<path d="M51.3 35.5l.5 1.7h-1z"/>
</g>
<path d="M48.5 119.9h5.6M51.3 103.9v16" fill="none" stroke="#231f20" stroke-width=".21"/>
<g fill="#231f20">
<path d="M50.8 118.2h1l-.5 1.7z"/>
<path d="M51.3 103.9l.5 1.7h-1z"/>
</g>
<path d="M51.3 89.9v14M48.5 103.9h5.6" fill="none" stroke="#231f20" stroke-width=".21"/>
<g fill="#231f20">
<path d="M50.8 102.2h1l-.5 1.7z"/>
<path d="M51.3 89.9l.5 1.7h-1z"/>
</g>
<path d="M51.3 73.9v16M48.5 89.9h5.6" fill="none" stroke="#231f20" stroke-width=".21"/>
<g fill="#231f20">
<path d="M51.3 73.9l.5 1.7h-1z"/>
<path d="M50.8 88.2h1l-.5 1.7z"/>
</g>
<path d="M48.5 59.9h5.6M51.3 43.9v16M48.5 73.9h5.6" fill="none" stroke="#231f20" stroke-width=".21"/>
<g fill="#231f20">
<path d="M51.3 43.9l.5 1.7h-1z"/>
<path d="M50.8 58.2h1l-.5 1.7z"/>
</g>
<path d="M51.3 59.9v14" fill="none" stroke="#231f20" stroke-width=".21"/>
<g fill="#231f20">
<path d="M51.3 59.9l.5 1.7h-1z"/>
<path d="M50.8 72.2h1l-.5 1.7z"/>
</g>
<path d="M48.5 35.5h5.6M48.5 43.9h5.6M51.3 119.9v8.4" fill="none" stroke="#231f20" stroke-width=".21"/>
<g fill="#231f20">
<path d="M50.8 126.6h1l-.5 1.7z"/>
<path d="M51.3 119.9l.5 1.7h-1z"/>
</g>
<path d="M51.3 129.9l.5 1.7h-1zM51.3 131.5v.7z" fill="#231f20"/>
<path d="M155.3 35.5h5.6M158.1 69.9v11.2M157.1 81.1h2" fill="none" stroke="#231f20" stroke-width=".21"/>
<g fill="#231f20">
<path d="M158.1 69.9l.5 1.7h-1z"/>
<path d="M157.6 79.4h1l-.5 1.7z"/>
</g>
<path d="M155.3 47.5h5.6M155.3 69.9h5.6M158.1 61.9v8" fill="none" stroke="#231f20" stroke-width=".21"/>
<g fill="#231f20">
<path d="M157.6 68.2h1l-.5 1.7z"/>
<path d="M158.1 61.9l.5 1.7h-1z"/>
</g>
<path d="M158.1 35.5v12" fill="none" stroke="#231f20" stroke-width=".21"/>
<g fill="#231f20">
<path d="M158.1 35.5l.5 1.7h-1z"/>
<path d="M157.6 45.8h1l-.5 1.7z"/>
</g>
<path d="M158.1 55.5v6.4M155.3 61.9h5.6" fill="none" stroke="#231f20" stroke-width=".21"/>
<g fill="#231f20">
<path d="M157.6 60.2h1l-.5 1.7z"/>
<path d="M158.1 55.5l.5 1.7h-1z"/>
</g>
<path d="M155.3 55.5h5.6M158.1 47.5v8" fill="none" stroke="#231f20" stroke-width=".21"/>
<g fill="#231f20">
<path d="M157.6 53.8h1l-.5 1.7z"/>
<path d="M158.1 47.5l.5 1.7h-1z"/>
</g>
<path d="M106.2 29.8h45.6" fill="none" stroke="#231f20" stroke-width=".21"/>
<g fill="#231f20">
<path d="M150.1 29.3l1.7 .5-1.7 .5z"/>
<path d="M106.2 29.8l1.7-.5v1z"/>
</g>
<path d="M151.8 27v5.6M153.4 21v11.6M155.3 33.9h18.7M155.3 129.9h16.7" fill="none" stroke="#231f20" stroke-width=".21"/>
<path d="M153.4 29.8l1.7-.5v1zM154.9 29.8h1.5z" fill="#231f20"/>
<path d="M157.1 82.7h2.1M158.1 82.7v40" fill="none" stroke="#231f20" stroke-width=".21"/>
<g fill="#231f20">
<path d="M158.1 82.7l.5 1.7h-1z"/>
<path d="M157.6 121h1l-.5 1.7z"/>
</g>
<path d="M155.3 128.3h5.6" fill="none" stroke="#231f20" stroke-width=".21"/>
<g fill="#231f20">
<path d="M157.6 32.2h1l-.5 1.7zM158.1 30.8v1.6z"/>
<path d="M158.1 129.9l.5 1.7h-1zM158.1 131.5v1.6z"/>
</g>
<path d="M105.4 24.7h48" fill="none" stroke="#231f20" stroke-width=".21"/>
<g fill="#231f20">
<path d="M105.4 24.7l1.7-.5v1z"/>
<path d="M151.7 24.2l1.7 .5-1.7 .5z"/>
</g>
<path d="M105.4 33.9h48v96h-48z" fill-rule="evenodd" fill="#231f20" stroke="#231f20" stroke-width=".21"/>
<path d="M105.4 35.5h46.4v84.8h-46.4z" fill="none" stroke="#231f20" stroke-width=".21"/>
<path d="M105.4 35.5h46.4v45.6h-46.4z" fill-rule="evenodd" fill="#ee1d23"/>
<path d="M105.4 81.1h46.4v1.6h-46.4z" fill-rule="evenodd" fill="#231f20" stroke="#231f20" stroke-width=".21"/>
<path d="M105.4 82.7h46.4v45.6h-46.4z" fill-rule="evenodd" fill="#fff101" stroke="#231f20" stroke-width=".21"/>
<g fill="#231f20">
<path d="M108.4 101.3a7.2 7.2 0 0 0-.2 8.1 3 3 0 0 0 3.1 1 3 3 0 0 0 2.2-2.2l-1.4-.4a1.69 1.69 0 0 1-1.8 1.2 1.69 1.69 0 0 1-1.5-1.6 6 6 0 0 1 .6-4.9 1.56 1.56 0 0 1 2.6 .6l1.4-.6a3.2 3.2 0 0 0-5-1.2zM115.2 100.7v1.4h2.2v8.2h1.4v-8.2h2.2v-1.4zM123.4 100.7v9.6h1.5v-9.6zM128.5 101.5a8.3 8.3 0 0 0-.7 6.5 3.2 3.2 0 0 0 3.4 2.5 3.2 3.2 0 0 0 2.8-3.1 7 7 0 0 0-1.3-6.2 3.1 3.1 0 0 0-4.2 .3zM129.7 102.5a1.66 1.66 0 0 1 1.8-.3 1.66 1.66 0 0 1 1 1.6 6.5 6.5 0 0 1-.5 4.7 1.69 1.69 0 0 1-1.9 .3 1.69 1.69 0 0 1-1-1.6 6.1 6.1 0 0 1 .6-4.7zM136.8 100.7v9.6h1.5v-6.2l3.6 6.2h1.3v-9.6h-1.5v6.3l-3.7-6.3z" fill-rule="evenodd"/>
<path d="M105.8 86.3v9.6h1.5v-9.6zM111.2 86.9a7.2 7.2 0 0 0-.2 8.1 3 3 0 0 0 3 1 3 3 0 0 0 2.3-2.2l-1.4-.4a1.69 1.69 0 0 1-1.8 1.2 1.69 1.69 0 0 1-1.5-1.6 6 6 0 0 1 .6-4.9 1.56 1.56 0 0 1 2.6 .6l1.4-.6a3.2 3.2 0 0 0-5-1.2zM119 86.3v9.6h5.8v-1.4h-4.4v-8.2zM127.1 86.3v9.6h5.9v-1.5h-4.4v-2.7h2.8v-1.5h-2.8v-2.3h4v-1.6z" fill-rule="evenodd"/>
<path d="M105.4 123.2v1.5h3.7v-1.5zM105.4 119v1.5h2.1v-1.5zM105.4 115.1v1.6h3.3v-1.6zM114.2 115.1h1.5l3.2 9.6h-1.5l-.9-2.7h-3.1l-.9 2.7h-1.6zM114.9 117.6l-1 2.9h2zM121.4 115.1v9.6h2.7a4.3 4.3 0 0 0 3.8-4.6 4.5 4.5 0 0 0-3.2-4.9zM123 116.6a2.68 2.68 0 0 1 2.7 .8 4.1 4.1 0 0 1-.8 5.6l-1.9 .2z" fill-rule="evenodd"/>
</g>
<circle cx="151" cy="81.1" r=".4" fill="#fff" stroke="#231f20" stroke-width=".21"/>
<path d="M151 79.9v2.4M149.8 81.1h2.4" fill="none" stroke="#231f20" stroke-width=".21"/>
<circle cx="151" cy="122.7" r=".4" fill="#fff" stroke="#231f20" stroke-width=".21"/>
<path d="M151.7 29.8h1.6M158.1 33.6v1.6M158.1 80.9v1.6M149.8 122.7h2.4M151 121.5v2.4M155.3 122.7h5.6M158.1 122.7v7" fill="none" stroke="#231f20" stroke-width=".21"/>
<g fill="#231f20">
<path d="M157.6 126.6h1l-.5 1.7z"/>
<path d="M158.1 122.7l.5 1.7h-1z"/>
</g>
<path d="M105.4 34.9h.8v46.2h-.8z" fill-rule="evenodd" fill="#231f20" stroke="#231f20" stroke-width=".21"/>
<path d="M106.2 27v5.6" fill="none" stroke="#231f20" stroke-width=".21"/>
<g fill="#fff">
<path d="M109.6 48.8h1.7a.98 .98 0 0 1 1 .9 .98 .98 0 0 1-1 1h-1.7zM108.4 47.5v8h1.2v-3.5h1.5l1.3 3.5h1.3l-1.4-3.8a2.24 2.24 0 0 0 1.1-2.4 2.24 2.24 0 0 0-2.1-1.8zM115.9 47.5v8h4.8v-1.2h-3.6v-2.3h2.3v-1.2h-2.3v-2h3.3v-1.3zM122.9 47.5v8h2.3a3.7 3.7 0 0 0 3.1-4.4 3.4 3.4 0 0 0-3.1-3.6zM124.2 48.8a2.29 2.29 0 0 1 2.9 2.4 2.45 2.45 0 0 1-2.9 3zM130.4 47.5v5.6a2.69 2.69 0 0 0 2.8 2.6 2.69 2.69 0 0 0 2.6-2.7v-5.5h-1.2v5.6a1.45 1.45 0 0 1-1.5 1.3 1.45 1.45 0 0 1-1.4-1.3v-5.6zM139.1 48a5.8 5.8 0 0 0 .1 7.1 2.51 2.51 0 0 0 4.1-1.4l-1.1-.3a1.41 1.41 0 0 1-1.6 1 1.41 1.41 0 0 1-1.2-1.3 5 5 0 0 1 .5-4.1 1.32 1.32 0 0 1 2.2 .5l1.2-.5a2.66 2.66 0 0 0-4.2-1zM145.5 47.5v8h4.9v-1.2h-3.6v-2.3h2.3v-1.2h-2.3v-2h3.3v-1.3z" fill-rule="evenodd"/>
<path d="M113.2 62.4a2.21 2.21 0 0 0-.6 2.6 2.21 2.21 0 0 0 2.2 1.4 1.24 1.24 0 0 1 1.5 .9 1.24 1.24 0 0 1-.9 1.5 1.77 1.77 0 0 1-2-1.2l-1.3 .4a2.79 2.79 0 0 0 2.6 2 2.79 2.79 0 0 0 2.7-1.7 2.54 2.54 0 0 0-2.6-3.2 1.01 1.01 0 0 1-1.1-1.1 1.01 1.01 0 0 1 1.1-1 1.18 1.18 0 0 1 1.3 .9l1.1-.4a2.38 2.38 0 0 0-4-1.1zM120.8 63.1h1.9a1.03 1.03 0 0 1 1 1 1.03 1.03 0 0 1-1 1.1h-1.9zM119.6 61.9v8h1.2v-3.5a5.2 5.2 0 0 0 2.8-.2 2.22 2.22 0 0 0 1.3-2.6 2.22 2.22 0 0 0-2.3-1.7zM127.1 61.9v8h4.9v-1.2h-3.7v-2.3h2.4v-1.2h-2.4v-2h3.4v-1.3zM134.2 61.9v8h4.8v-1.2h-3.6v-2.3h2.3v-1.2h-2.3v-2h3.3v-1.3zM141.3 61.9v8h2.2a3.7 3.7 0 0 0 3.1-4.4 3.4 3.4 0 0 0-3.1-3.6zM142.5 63.2a2.29 2.29 0 0 1 2.9 2.4 2.45 2.45 0 0 1-2.9 3z" fill-rule="evenodd"/>
</g>
<path d="M106.2 124.7l13.4 14.2h1.4" fill="none" stroke="#231f20" stroke-width=".21"/>
<path d="M106.2 124.7l1.5 .9-.7 .7z" fill="#231f20"/>
<path d="M149.3 123.8l-6.9 14.7h1.5" fill="none" stroke="#231f20" stroke-width=".21"/>
<path d="M149.3 123.8l-.2 1.8-.9-.5z" fill="#231f20"/>
<g font-size="6.3" fill="#231f20">
<text x="118.4" y="247.6">INFORMATION SIGN</text>
<text x="119.4" y="254">BACKBOARD (RHS)</text>
</g>
<text font-size="6" fill="#231f20" x="173.9" y="272.7">TC1937_3</text>
<text font-size="5.6" fill="#231f20" x="108.5" y="260.7">VEHICLE INSPECTION AHEAD</text>
<g font-size="4.2" fill="#231f20">
<text x="96.6" y="149.5">Sign backboard</text>
<text x="90.5" y="195.6">Typical operation</text>
<text x="20.4" y="203.9">Colour Legend</text>
<text x="78" y="206.6">Notes</text>
<text x="100.6" y="267.2">APPROVED AS OFFICIAL TRAFFIC SIGN</text>
<text x="174.7" y="285.6">A</text>
</g>
<g font-size="4" fill="#231f20">
<text x="143.2" y="165.8">SURVIVE</text>
<text x="147.6" y="173.3">TH</text>
<text x="153.2" y="173.3">IS</text>
<text x="146.1" y="180.8">DRI</text>
<text x="153" y="180.8">VE</text>
</g>
<g font-size="3.9" fill="#231f20">
<text x="28.7" y="212">Retroreflective white</text>
<text x="28.7" y="221.4">Retroreflective red</text>
<text x="28.7" y="229.8">Retroreflective yellow</text>
<text x="28.7" y="238.2">Black</text>
</g>
<g font-size="3.5" fill="#231f20">
<text x="15.9" y="268.1">Road Safety and Systems Management Division</text>
<text x="40.4" y="272.5">Road Safety Unit</text>
<text x="16.7" y="280.6">Designed</text>
<text x="42.7" y="280.6">Checked</text>
<text x="69.7" y="280.6">Scale</text>
<text x="98.5" y="281.4">PRINCIPAL ENGINEER</text>
<text x="154.7" y="276.2">09/01/12</text>
<text x="157.4" y="281.2">Date</text>
<text x="16.9" y="284.8">TV 08/11</text>
<text x="43.3" y="284.9">DJ 08/11</text>
<text x="69.7" y="285.2">Not to Scale</text>
<text x="98.5" y="284.8">(Traffic Engineering)</text>
</g>
<g font-size="3.4" fill="#231f20">
<text x="78.6" y="23.5">600</text>
<text x="126.6" y="23.5">600</text>
<text x="79.4" y="29">580</text>
<text x="106.8" y="28.1">10</text>
<text x="125.8" y="29">570</text>
<text x="50.1" y="30.5">20</text>
<text x="157" y="30.5">20</text>
<text x="43.1" y="40.9">105</text>
<text x="159.6" y="42.7">150</text>
<text x="38.4" y="53.1">200CN</text>
<text x="159.7" y="52.7">100DM</text>
<text x="159.6" y="59.9">80</text>
<text x="43.1" y="68.1">175</text>
<text x="159.7" y="67.1">100DM</text>
<text x="159.6" y="76.7">140</text>
<text x="38.4" y="83.1">200CN</text>
<text x="159.9" y="83">20</text>
<text x="172.7" y="83.1">1200</text>
<text x="43.1" y="98.1">175</text>
<text x="158.4" y="106.7">500</text>
<text x="38.4" y="113.1">200CN</text>
<text x="43.1" y="125.3">105</text>
<text x="158.4" y="126.7">70</text>
<text x="49.5" y="134.9">20</text>
<text x="156.4" y="135.2">20</text>
<text x="121" y="139.8">Hinge line</text>
<text x="141.1" y="143.4">security locks</text>
<text x="144.9" y="139.6">Holes for</text>
<text x="179.6" y="279.5">Page 3 of 4</text>
</g>
<g font-size="3.2" fill="#231f20">
<text x="78.5" y="214.9">2. Utilise suitable weather resistant hinges for hinge panel.</text>
<text x="78.5" y="211.3">1. Sign to be used only on the right hand side of the roadway.</text>
<text x="78.5" y="218.4">3. Security holes to be located from edge of sign and at sufficient height to allow</text>
<text x="83.4" y="222">installation of locks from ground level whilst fixing the hinge panel to the left or right.</text>
<text x="78.5" y="225.5">4. Sign to utilise TC1937_4 hinged panel that can be swung open to indicate VEHICLE</text>
<text x="78.5" y="232.6">5. If authorised, FATIGUE CAN KILL may be utilised and an alternative safety message.</text>
<text x="83.4" y="229.1">INSPECTION AHEAD with restricted speed or closed to show the safety message.</text>
</g>
<g font-size="2.4" fill="#231f20">
<text x="53.8" y="178.4">INSPE</text>
<text x="56.4" y="174.8">VEH</text>
<text x="63.4" y="174.8">ICLE</text>
<text x="63.7" y="178.4">CTION</text>
<text x="57.7" y="182">AHEAD</text>
</g>
<g font-size="2" fill="#fff">
<text x="63.9" y="164.7">REDUCE</text>
<text x="64.9" y="168.3">SPEED</text>
</g>
</svg>
